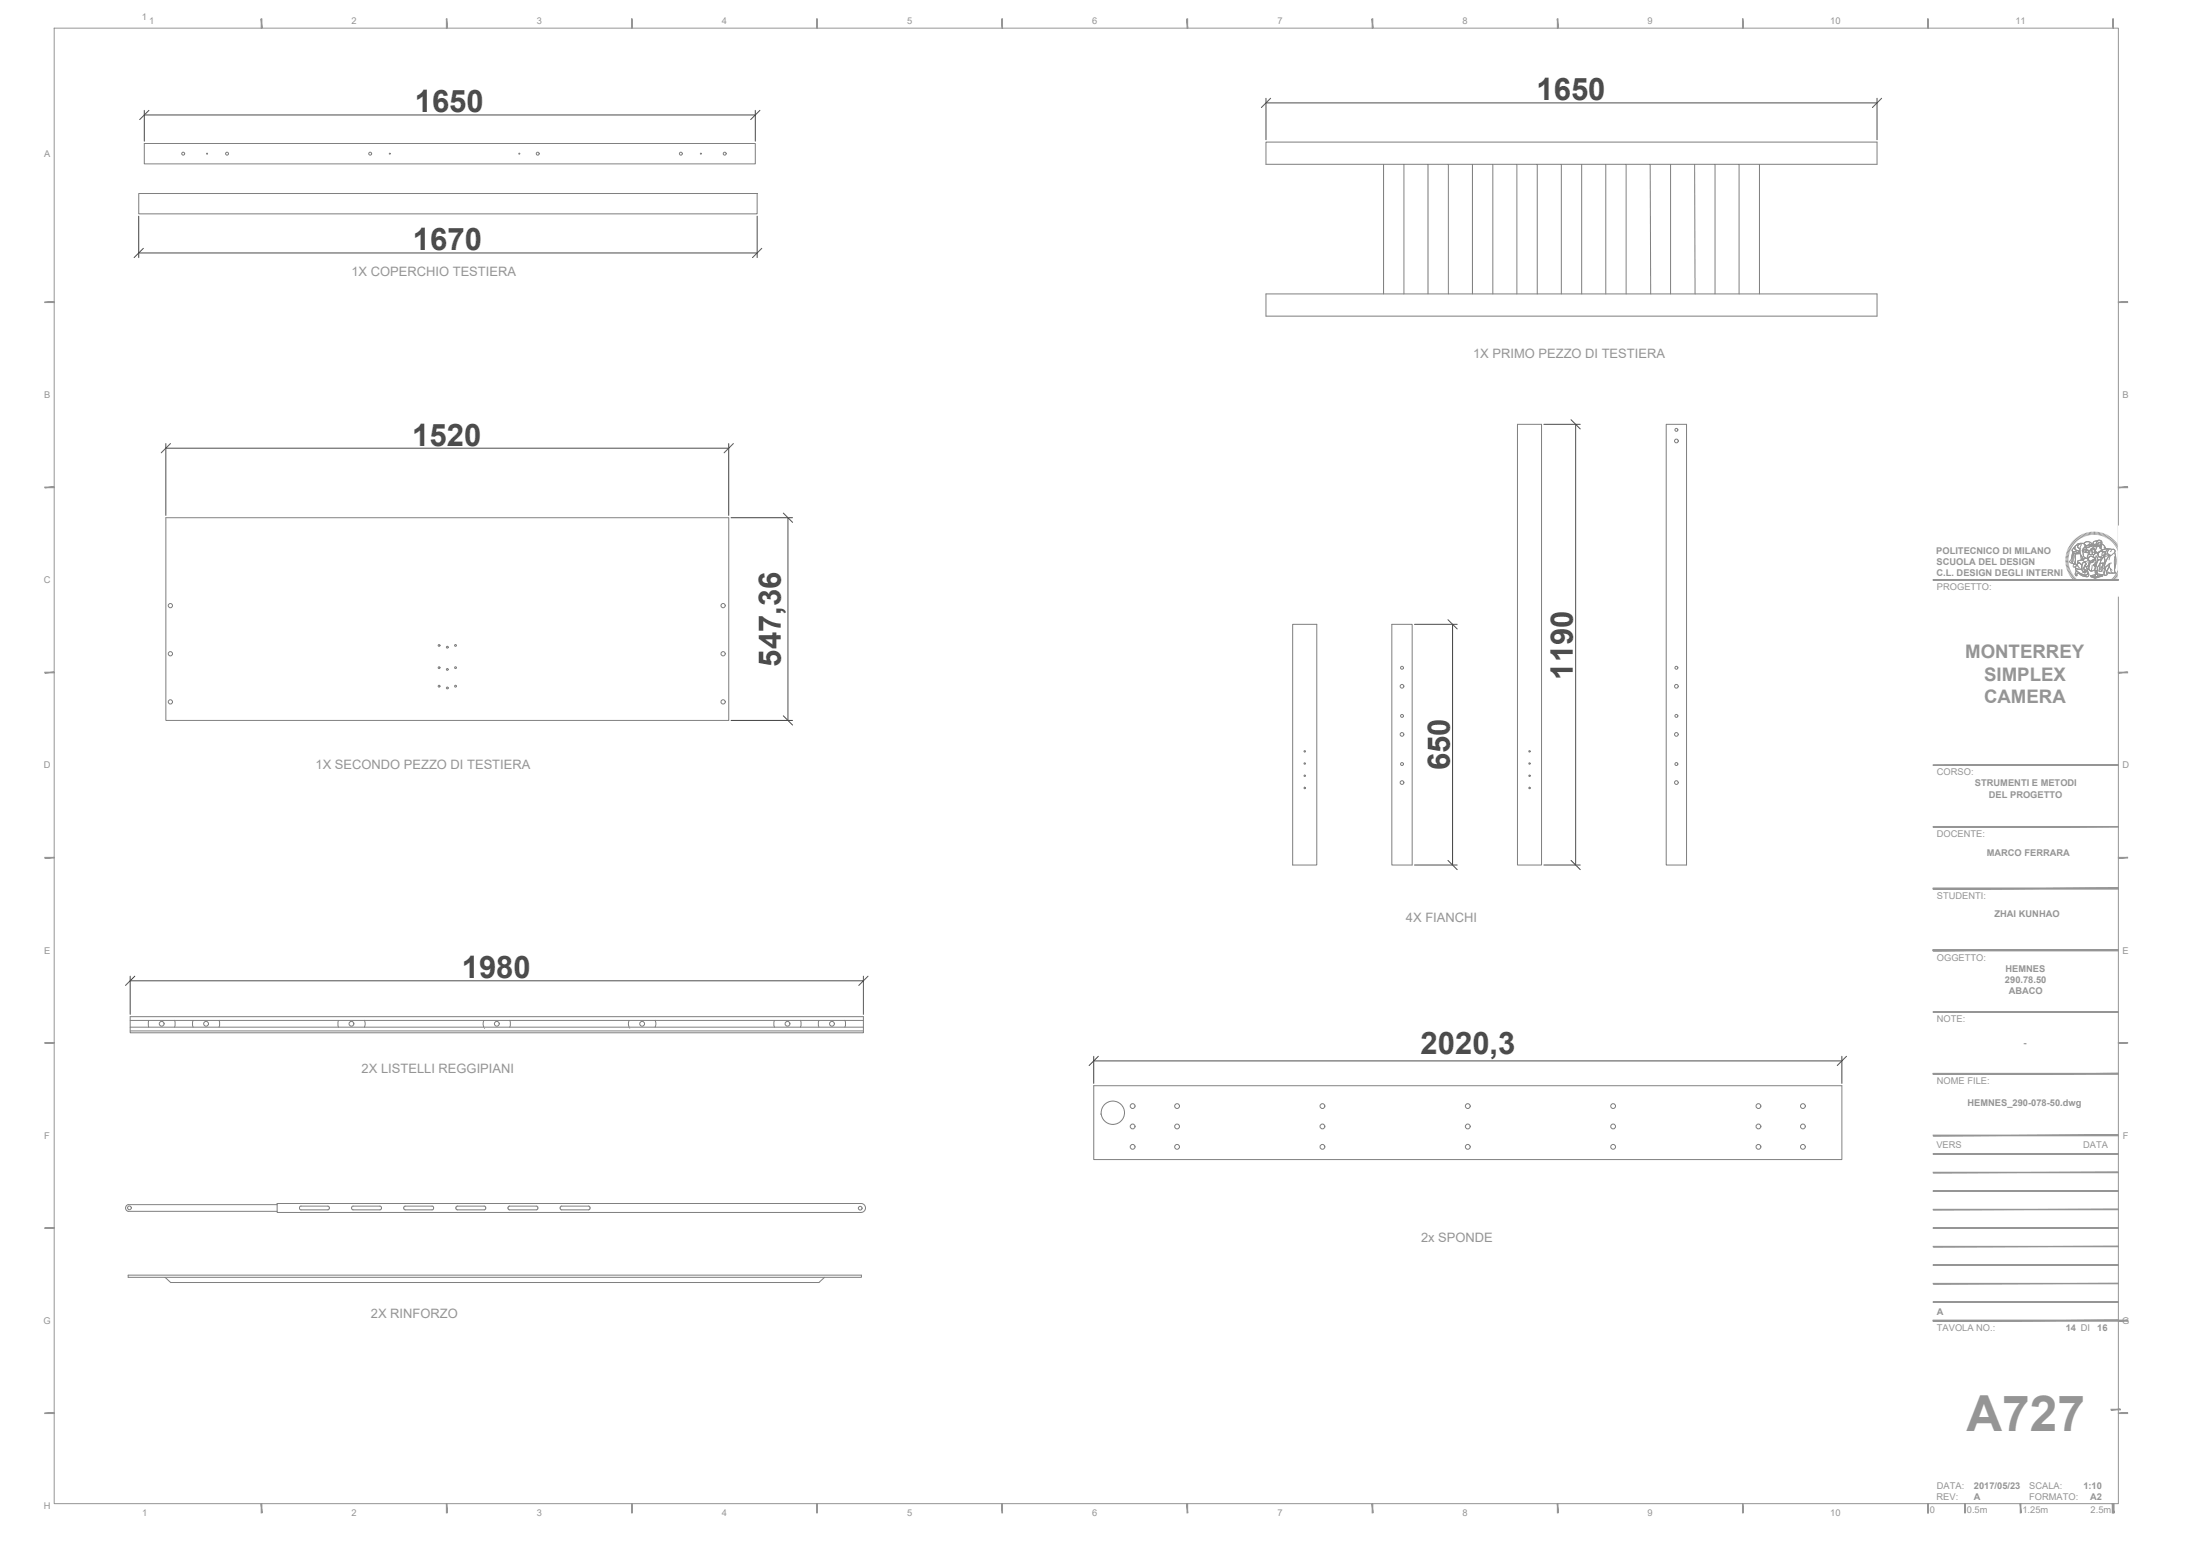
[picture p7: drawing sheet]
<svg xmlns="http://www.w3.org/2000/svg" width="594mm" height="420mm" viewBox="0 0 594 420" stroke-linecap="round" stroke-linejoin="round" font-family="sans-serif">
<!-- layer: A-ELEV-MBE -->
<g fill="none" stroke="#7f7f7f" stroke-width=".27">
<path d="M39 38.7h165v5.6h-165zM37.5 52.3h167v5.4h-167zM373.6 44.4h5.5v35M379.1 44.4h6.5v35M385.6 44.4h5.5v35M391.1 44.4h6.5v35M397.6 44.4h5.5v35M403.1 44.4h6.5v35M409.6 44.4h5.5v35M415.1 44.4h6.5v35M421.6 44.4h5.5v35M427.1 44.4h6.5v35"/>
<path d="M433.6 44.4h5.5v35M439.1 44.4h6.5l.1 35M445.6 44.4h5.5v35M451.1 44.4h6.5l.1 35M457.6 44.4h5.5v35M463.1 44.4h6.5v35M469.6 44.4h5.5v35M475.1 44.4h31.8v-6h-165v6h31.7v35M341.9 79.4h165v6h-165zM409.8 114.6h6.5v119h-6.5zM449.9 114.6h5.5v119h-5.5zM44.8 139.8h152v54.7h-152z"/>
<path d="M349.1 168.6h6.5v65h-6.5zM375.8 168.6h5.5v65h-5.5zM35.1 278.4h198M35.2 274.5h197.9v4.4h-197.9zM35.2 275.5h197.9M35.2 277.4h197.9M40.2 275.5v1.9M47.2 275.5l.1 .8-.1 1.1M52.2 275.5l-.2 .8 .2 1.1M59.2 275.5l.1 .8-.1 1.1M91.4 275.5l-.2 .8 .2 1.1M98.4 275.5l.2 .8-.2 1.1"/>
<path d="M130.7 275.5l-.2 .8 .2 1.1M130.8 277.7h.1M137.7 275.5l.1 .8-.1 1.1M169.9 275.5l-.2 .8 .2 1.1M170.1 277.6h.1M176.8 277.5h.1M176.9 275.5l.2 .8-.2 1.1M209.1 275.5l-.1 .8 .1 1.1M216.2 275.5l.1 .8-.1 1.1M221.1 275.5l-.1 .8 .1 1.1M228.2 275.5l.1 .8-.1 1.1M295.3 293.2h202.1v19.9h-202.1z"/>
<path d="M297.3 300.8v.1M74.8 325.3h-40.2a.94 .94 0 0 0-.7 .9 .94 .94 0 0 0 .7 .9h40.2M81.1 325.7h7.4l.4 .2v.4l-.4 .4h-7.2l-.4-.4zM95.4 325.7h7.2l.4 .4-.1 .4-.3 .2h-7.2M95.4 325.7l-.4 .4v.4l.4 .2M109.2 325.7h7.5l.3 .2 .1 .4-.4 .4h-7.3l-.4-.4zM123.3 325.7h7.5l.3 .2 .1 .4-.4 .4h-7.3l-.4-.4zM137.4 325.7h7.4l.4 .2v.4l-.4 .4h-7.2l-.4-.4zM151.5 325.7h7.4l.4 .2v.4l-.4 .4h-7.2l-.4-.4zM232.6 327.4a1.21 1.21 0 0 0 1.1-1.2 1.21 1.21 0 0 0-1.1-1.2h-157.8v2.4h157.8M34.6 344.3h198v.6h-198zM44.6 344.9l1.5 1.4h175l1.5-1.4"/>
<circle cx="49.5" cy="41.5" r=".4"/>
<circle cx="55.9" cy="41.5" r=".13"/>
<circle cx="61.3" cy="41.5" r=".4"/>
<circle cx="100" cy="41.5" r=".4"/>
<circle cx="105.3" cy="41.5" r=".13"/>
<circle cx="140.2" cy="41.5" r=".13"/>
<circle cx="145.2" cy="41.5" r=".4"/>
<circle cx="183.9" cy="41.5" r=".4"/>
<circle cx="189.3" cy="41.5" r=".13"/>
<circle cx="195.7" cy="41.5" r=".4"/>
<circle cx="452.7" cy="116.1" r=".4"/>
<circle cx="452.7" cy="119.1" r=".5"/>
<circle cx="118.6" cy="174.3" r=".25"/>
<circle cx="120.8" cy="174.8" r=".25"/>
<circle cx="123" cy="174.3" r=".25"/>
<circle cx="118.6" cy="180.3" r=".25"/>
<circle cx="118.6" cy="185.3" r=".25"/>
<circle cx="120.8" cy="180.8" r=".25"/>
<circle cx="120.8" cy="185.8" r=".25"/>
<circle cx="123" cy="180.3" r=".25"/>
<circle cx="123" cy="185.3" r=".25"/>
<circle cx="378.6" cy="193.3" r=".4"/>
<circle cx="378.6" cy="180.3" r=".4"/>
<circle cx="378.6" cy="198.3" r=".5"/>
<circle cx="378.6" cy="185.3" r=".5"/>
<circle cx="452.7" cy="180.3" r=".4"/>
<circle cx="452.7" cy="193.3" r=".4"/>
<circle cx="452.7" cy="198.3" r=".5"/>
<circle cx="452.7" cy="185.3" r=".5"/>
<circle cx="352.3" cy="202.9" r=".2"/>
<circle cx="352.3" cy="212.8" r=".2"/>
<circle cx="352.3" cy="209.5" r=".2"/>
<circle cx="352.3" cy="206.2" r=".2"/>
<circle cx="378.6" cy="206.3" r=".4"/>
<circle cx="378.6" cy="211.3" r=".5"/>
<circle cx="413" cy="206.2" r=".2"/>
<circle cx="413" cy="212.8" r=".2"/>
<circle cx="413" cy="202.9" r=".2"/>
<circle cx="413" cy="209.5" r=".2"/>
<circle cx="452.7" cy="206.3" r=".4"/>
<circle cx="452.7" cy="211.3" r=".5"/>
<circle cx="43.7" cy="276.4" r=".65"/>
<circle cx="55.6" cy="276.4" r=".65"/>
<circle cx="94.9" cy="276.4" r=".65"/>
<circle cx="134.2" cy="276.4" r=".65"/>
<circle cx="173.4" cy="276.4" r=".65"/>
<circle cx="212.7" cy="276.4" r=".65"/>
<circle cx="224.7" cy="276.4" r=".65"/>
<circle cx="305.8" cy="298.7" r=".65"/>
<circle cx="317.9" cy="298.7" r=".65"/>
<circle cx="357.1" cy="298.7" r=".65"/>
<circle cx="396.3" cy="298.7" r=".65"/>
<circle cx="435.6" cy="298.7" r=".65"/>
<circle cx="474.8" cy="298.7" r=".65"/>
<circle cx="486.8" cy="298.7" r=".65"/>
<circle cx="300.5" cy="300.5" r="3.1"/>
<circle cx="305.8" cy="309.7" r=".65"/>
<circle cx="305.8" cy="304.2" r=".65"/>
<circle cx="317.9" cy="309.7" r=".65"/>
<circle cx="317.9" cy="304.2" r=".65"/>
<circle cx="357.1" cy="309.7" r=".65"/>
<circle cx="357.1" cy="304.2" r=".65"/>
<circle cx="396.3" cy="309.7" r=".65"/>
<circle cx="396.3" cy="304.2" r=".65"/>
<circle cx="435.6" cy="304.2" r=".65"/>
<circle cx="435.6" cy="309.7" r=".65"/>
<circle cx="474.8" cy="309.7" r=".65"/>
<circle cx="474.8" cy="304.2" r=".65"/>
<circle cx="486.8" cy="309.7" r=".65"/>
<circle cx="486.8" cy="304.2" r=".65"/>
<circle cx="34.9" cy="326.2" r=".5"/>
<circle cx="232.3" cy="326.2" r=".5"/>
</g>
<!-- layer: A-SECT-MCUT -->
<g fill="none" stroke="#7f7f7f" stroke-width=".27">
<circle cx="46" cy="163.5" r=".58"/>
<circle cx="46" cy="176.5" r=".58"/>
<circle cx="195.3" cy="163.5" r=".58"/>
<circle cx="195.3" cy="176.5" r=".58"/>
<circle cx="46" cy="189.5" r=".58"/>
<circle cx="195.3" cy="189.5" r=".58"/>
</g>
<!-- layer: A-SECT-MCUT1 -->
<path d="M352.3 212.6v.2M413 212.6v.2" fill="none" stroke="#000" stroke-width=".27"/>
<!-- layer: A-ANNO-DIMS -->
<g fill="none" stroke="#4c4c4c" stroke-width=".27">
<path d="M39 29.8v8.3M39 31h165M204 29.8v8.3M341.9 26.5v11.2M341.9 27.8h165M506.9 26.5v11.2M37.5 58.4v11.2M204.5 58.4v11.2M37.5 68.3h167M44.8 119.8v19.4M196.8 119.8v19.4M416.9 114.6h9.8"/>
<path d="M425.5 114.6v119M44.8 121h152M197.4 139.8h16.6M212.8 139.8v54.7M382 168.6h11.5M392.2 168.6v65M197.4 194.5h16.6M382 233.6h11.5M416.9 233.6h9.8M35.2 263.6v10.3M35.2 264.8h197.9M233.1 263.6v10.3"/>
<path d="M295.3 285.2v7.3M295.3 286.5h202.1M497.4 285.2v7.3"/>
</g>
<!-- layer: 0 -->
<g fill="none" stroke="#4c4c4c" stroke-width=".27">
<path d="M40.2 29.8l-2.5 2.5M205.2 29.8l-2.5 2.5M343.1 26.5l-2.5 2.5M508.1 26.5l-2.5 2.5M38.7 67.1l-2.5 2.5M205.7 67.1l-2.5 2.5M46 119.8l-2.5 2.5M198 119.8l-2.5 2.5M424.2 113.3l2.5 2.5M211.5 138.5l2.5 2.5M391 167.3l2.5 2.5M211.5 193.3l2.5 2.5"/>
<path d="M391 232.3l2.5 2.5M424.2 232.3l2.5 2.5M36.4 263.6l-2.5 2.5M234.4 263.6l-2.5 2.5M296.6 285.2l-2.5 2.5M498.6 285.2l-2.5 2.5"/>
</g>
<!-- layer: G-ANNO-TTLB -->
<g fill="#959595" stroke="#959595" stroke-width=".27">
<path d="M570 380.7h2.5v-.2zM570 380.5h2.5l-2.5 .2z"/>
<path d="M420.5 5.1l.2 2.5v-2.5zM420.5 5.1l.2 2.5h-.2z"/>
<path d="M370.5 5.1l.2 2.5v-2.5zM370.5 5.1l.2 2.5h-.2z"/>
<path d="M470.5 5.1l.2 2.5v-2.5zM470.5 5.1l.2 2.5h-.2z"/>
<path d="M520.5 5.1l.2 2.5v-2.5zM520.5 5.1l.2 2.5h-.2z"/>
<path d="M570.5 5.1l.2 2.5v-2.5zM570.5 5.1l.2 2.5h-.2z"/>
<path d="M12.1 281.7h2.5v-.2zM12.1 281.5h2.5l-2.5 .2z"/>
<path d="M12.1 231.7h2.5v-.2zM12.1 231.5h2.5l-2.5 .2z"/>
<path d="M12.1 181.7h2.5v-.2zM12.1 181.5h2.5l-2.5 .2z"/>
<path d="M12.1 131.7h2.5v-.2zM12.1 131.5h2.5l-2.5 .2z"/>
<path d="M12.1 81.7h2.5v-.2zM12.1 81.5h2.5l-2.5 .2z"/>
<path d="M12.1 381.7h2.5v-.2zM12.1 381.5h2.5l-2.5 .2z"/>
<path d="M12.1 331.7h2.5v-.2zM12.1 331.5h2.5l-2.5 .2z"/>
<path d="M320.5 5.1l.2 2.5v-2.5zM320.5 5.1l.2 2.5h-.2z"/>
<path d="M270.5 5.1l.2 2.5v-2.5zM270.5 5.1l.2 2.5h-.2z"/>
<path d="M220.5 5.1l.2 2.5v-2.5zM220.5 5.1l.2 2.5h-.2z"/>
<path d="M170.5 5.1l.2 2.5v-2.5zM170.5 5.1l.2 2.5h-.2z"/>
<path d="M120.5 5.1l.2 2.5v-2.5zM120.5 5.1l.2 2.5h-.2z"/>
<path d="M70.5 5.1l.2 2.5v-2.5zM70.5 5.1l.2 2.5h-.2z"/>
<path d="M572 281.7h2.5v-.2zM572 281.5h2.5l-2.5 .2z"/>
<path d="M572 231.7h2.5v-.2zM572 231.5h2.5l-2.5 .2z"/>
<path d="M572 181.7h2.5v-.2zM572 181.5h2.5l-2.5 .2z"/>
<path d="M572 131.7h2.5v-.2zM572 131.5h2.5l-2.5 .2z"/>
<path d="M572 81.7h2.5v-.2zM572 81.5h2.5l-2.5 .2z"/>
<path d="M572 381.7h2.5v-.2zM572 381.5h2.5l-2.5 .2z"/>
<path d="M420.5 406l.2 2.5v-2.5zM420.5 406l.2 2.5h-.2z"/>
<path d="M370.5 406l.2 2.5v-2.5zM370.5 406l.2 2.5h-.2z"/>
<path d="M470.5 406l.2 2.5v-2.5zM470.5 406l.2 2.5h-.2z"/>
<path d="M520.5 406l.2 2.5v-2.5zM520.5 406l.2 2.5h-.2z"/>
<path d="M570.5 406l.2 2.5v-2.5zM570.5 406l.2 2.5h-.2z"/>
<path d="M320.5 406l.2 2.5v-2.5zM320.5 406l.2 2.5h-.2z"/>
<path d="M270.5 406l.2 2.5v-2.5zM270.5 406l.2 2.5h-.2z"/>
<path d="M220.5 406l.2 2.5v-2.5zM220.5 406l.2 2.5h-.2z"/>
<path d="M170.5 406l.2 2.5v-2.5zM170.5 406l.2 2.5h-.2z"/>
<path d="M120.5 406l.2 2.5v-2.5zM120.5 406l.2 2.5h-.2z"/>
<path d="M70.5 406l.2 2.5v-2.5zM70.5 406l.2 2.5h-.2z"/>
<path d="M520.5 406v2.5h.2zM520.5 406h.2v2.5z"/>
<path d="M530.5 406l.2 2.5v-2.5zM530.5 406l.2 2.5h-.2z"/>
<path d="M545.5 406l.2 2.5v-2.5zM545.5 406l.2 2.5h-.2z"/>
<path d="M570.4 406l.5 2.5v-2.5zM570.4 406l.5 2.5h-.5z"/>
<path d="M572 356.7h2.5v-.2zM572 356.5h2.5l-2.5 .2z"/>
<path d="M522 356.5v.2l50-.2zM522 356.7l50-.2v.2z"/>
<path d="M522 356.5v.2l50-.2zM522 356.7l50-.2v.2z"/>
<path d="M522 351.5h50zM522 351.7l50-.2z"/>
<path d="M522 346.5h50zM522 346.7l50-.2z"/>
<path d="M522 341.5h50zM522 341.7l50-.2z"/>
<path d="M522 336.5h50zM522 336.7l50-.2z"/>
<path d="M522 331.5h50zM522 331.7l50-.2z"/>
<path d="M522 326.5h50zM522 326.7l50-.2z"/>
<path d="M522 321.5h50zM522 321.7l50-.2z"/>
<path d="M522 316.5h50zM522 316.7l50-.2z"/>
<path d="M522 223.4h50v-.2zM522 223.2h50l-50 .2z"/>
<path d="M522 240h50v-.2zM522 239.8h50l-50 .2z"/>
<path d="M522 239.8v.2l50-.2zM522 240l50-.2v.2z"/>
<path d="M522 256.5v.2l50-.2zM522 256.7l50-.2v.2z"/>
<path d="M522 156.7h50v-.2zM522 156.5h50l-50 .2z"/>
<path d="M522 256.5v.2l50-.2zM522 256.7l50-.2v.2z"/>
<path d="M522 273.2v.2l50-.2zM522 273.4l50-.2v.2z"/>
<path d="M522 256.5v.2l50-.2zM522 256.7l50-.2v.2z"/>
<path d="M522 256.5v.2l50-.2zM522 256.7l50-.2v.2z"/>
<path d="M522 206.7h50v-.2zM522 206.5h50l-50 .2z"/>
<path d="M522 289.8v.2l50-.2zM522 290l50-.2v.2z"/>
<path d="M522 289.8v.2l50-.2zM522 290l50-.2v.2z"/>
<path d="M522 311.5h50zM522 311.7l50-.2z"/>
<path d="M522 306.5v.2l50-.2zM522 306.7l50-.2v.2z"/>
<path d="M572 356.7h2.5v-.2zM572 356.5h2.5l-2.5 .2z"/>
</g>
<path d="M14.6 7.6h557.4v398.4h-557.4z" fill="none" stroke="#959595" stroke-width=".27"/>
<!-- layer: G-ANNO-LOGO -->
<g fill="none" stroke="#959595" stroke-width=".27">
<path d="M557.8 151.3h.7M557.8 150.9l.7 .1M557.8 150.6h.7M557.9 150.2l.7 .1M557.9 149.9l.7 .1M558 149.5l.7 .2M558.1 149.2l.7 .2M558.2 148.8l.6 .2M558.3 148.5l.7 .2M558.5 148.2l.6 .2M558.5 151.6h-.7M558.5 151.9l-.7 .1"/>
<path d="M558.5 152.3h-.6M558.6 152.6l-.7 .1M558.6 147.8l.6 .3M558.7 152.9l-.7 .1M558.7 153.2l-.6 .2M558.8 147.5l.6 .4M558.8 153.5l-.6 .2M558.9 153.8l-.6 .3M559 147.2l.6 .4M559.1 154.1l-.6 .3M559.2 146.9l.5 .4M559.2 154.4l-.6 .3"/>
<path d="M559.4 154.7l-.6 .3M559.4 146.6l.5 .4M559.5 155l-.5 .3M559.6 146.3l.5 .5M559.7 148.9l.7 .1a.72 .72 0 0 0 1.2-.1v.2a.32 .32 0 0 1 0 .4 .32 .32 0 0 1-.4 0l-1.4-.1zM559.7 148.9l.1 .5M559.7 155.3l-.6 .3M559.9 146.1l.5 .5M559.9 149.4l-.3 .6-.1 1.2-.4 .8 .4 .1M559.9 155.5l-.5 .4M560 147.9l.3-.2v.5l.2 .3 1 .4a.75 .75 0 0 1-1.1 .1h-.5a.54 .54 0 0 1-.4-.5 .54 .54 0 0 1 .4-.5zM560.1 149.5h.5l-.2 .6v2.1l-.3 .1-.6-.2z"/>
<path d="M560.1 145.8l.5 .5M560.1 155.8l-.5 .4M560.1 149.5a1.93 1.93 0 0 0-.3 1.8l-.1 .5a.27 .27 0 0 0-.2 .3 .27 .27 0 0 0 .4 .2h.4M560.3 147.7l-.6 .5a.43 .43 0 0 0-.1 .6 .43 .43 0 0 0 .4 .2h.4a.72 .72 0 0 0 1.2-.2M560.3 156l-.5 .5M560.4 145.6l.4 .5M560.4 153a.74 .74 0 0 0 .8 .7l1-.1M560.5 147.4l.5-.5 1.4-.2a.97 .97 0 0 0-1.3 1l.6 .4-.1 .7-1.2-.4-.1-.3zM560.5 153.4l.1 .6 .7 .6 2 .9M560.5 153.4a1.62 1.62 0 0 0 1.7 .2l.1 .4 .3 .3-.1 .2 .3-.2 .2 .4-.1-.5 .3 .4-.2-.5 .4 .2-.8-.8 .3-.6 .4 .1 .5 1.7a.75 .75 0 0 1-1 .6l-1.7-.9-.5-.5zM560.5 156.3l-.4 .4M560.6 149.5h.6a.7 .7 0 0 1 .9 .7l.2 .9-.6 .2a.51 .51 0 0 0-.7 .5l.2 .3-.1 .1a.39 .39 0 0 1-.4 .2 .39 .39 0 0 1-.3-.3v-2.1z"/>
<path d="M560.6 149.5l-.3 .6 .1 2.2M560.6 145.4l.5 .5M560.7 154.1l.7 .6 1.3 .5a.76 .76 0 0 0 1.1-.5l.2 .7a.84 .84 0 0 1-1.2 .2l-1.1-.5a.5 .5 0 0 0-.5-.3 .5 .5 0 0 0-.5 .4l.2 .1-.3 .2-.2-.5zM560.7 154.1l-.3 .9 .2 .5 .2-.1 .1-.1-.2-.2 .5-.3 1.2 .7 .6 .2a.63 .63 0 0 0 .9-.1 .63 .63 0 0 0-.1-.9M560.8 156.5l-.5 .5M560.9 152.5l-.3-.2a.44 .44 0 0 0-.7 .2 .44 .44 0 0 0 .3 .6l.8-.3 .5 .5M560.9 145.1l.4 .6M561 156.7l-.4 .5M561.1 152.2l.4-.3a1.22 1.22 0 0 1 .6 1.7 1.56 1.56 0 0 1-1.6-.2l-.2-.4 .7-.2-.1-.2zM561.1 151.5l1.2-.4 .3 .1 .2-.4 .5-.1 .6 .3 .4 .9a1.08 1.08 0 0 1-1.3 1l.1-.4a.33 .33 0 0 0 .3-.4 .33 .33 0 0 0-.5-.2h-.3l-.4 .7-.7-.7a.28 .28 0 0 1-.5 0 .28 .28 0 0 1 .1-.4zM561.2 144.9l.4 .6M561.3 156.9l-.4 .5"/>
<path d="M561.3 147.1l1.1-.4a.72 .72 0 0 1 .7 .7 .72 .72 0 0 1-.6 .8l-.2 .5 .2 .5a1.13 1.13 0 0 0 .5 1.4l.3 .1-.5 .1-.2 .4-.3-.1v-.5l-.6-1.1-.1-1.4a.57 .57 0 0 1-.5-.4 .57 .57 0 0 1 .2-.6zM561.4 151.8l.8 .8M561.5 151.9a.57 .57 0 0 0-.5 .9M561.5 144.7l.4 .6M561.5 157.1l-.3 .5M561.7 149.5h-1.6a.66 .66 0 0 0-.6 .2 .66 .66 0 0 0-.1 .7l-.1 .5-.5 .8 .3 .2M561.8 144.6l.3 .6M561.8 157.3l-.3 .5M561.8 149.8l.3 1.4M562.1 147.1l-.4 .8v1.5l.5 .9 .2 .9h.2l.2-.4 .5-.1-.2-.1a.98 .98 0 0 1-.6-1.3v-.1a1.42 1.42 0 0 1 .5-1.6 .81 .81 0 0 0-.9-.9l-1.1 .2-.7 .7v.6l.2 .3 1 .4M562.1 157.4l-.3 .6M562.1 144.4l.3 .6"/>
<path d="M562.2 151.1l-.5 .2a.5 .5 0 0 0-.5 .1 .5 .5 0 0 0-.1 .5l.1 .2M562.3 146.7a.97 .97 0 0 0-1.2 1l.5 .4M562.4 157.6l-.3 .6M562.5 144.3l.2 .6M562.6 151.9l.1-.1a.44 .44 0 0 1 .5 .1 .44 .44 0 0 1 0 .6l-.6 1.1 .8 .7-.4-.2 .2 .5-.3-.4 .1 .5-.2-.4-.3 .3-.1-.5a2.19 2.19 0 0 1 .2-2.2zM562.6 151.9v-.1a.44 .44 0 0 1 .6 .1 .44 .44 0 0 1 0 .6l-.6 1.1 .8 .7-.4-.2 .2 .5-.3-.4 .1 .5-.2-.4-.3 .3-.1-.5a2.11 2.11 0 0 1 .2-2.2zM562.6 148.6l.7-.3 .3 .2a.33 .33 0 0 0-.3 .3 .33 .33 0 0 0 .1 .4l-.6-.2zM562.6 148.1l.9-.4-.1 .5-1.1 .5zM562.6 148.6l.2 .4 .6 .2M562.7 157.7l-.3 .6M562.7 146.8l.8-.5h.6l.6 .4a.26 .26 0 0 1 0 .4 .26 .26 0 0 1-.4-.1l-.1-.1-.6 .4-.6-.1M562.8 144.1l.2 .7"/>
<path d="M562.9 146.5l1.1-.2 .8 .5-.1 .3-.5-.2-.5 .4-.5-.1a.37 .37 0 0 1-.4-.2 .37 .37 0 0 1 0-.4zM563 157.8l-.3 .7M563 147.1l.7 .2 .5-.4 .3 .2-.2 .6-.4 .2-.4-.2-.6 .1zM563.1 144l.2 .6M563.3 150.7l.6 .3 .4 .6v.7l-.4 .4M563.3 157.9l-.2 .7M563.3 153l.5 1.6-.3 .6-.7 .1M563.3 148.6h.9l-.3 .2v.2a.28 .28 0 0 1-.2 .3 .28 .28 0 0 1-.3-.1l-.1-.2zM563.4 148.3l.2 .2M563.5 148l-.1 .2-1.1 .5M563.5 151.6l-.8 .2M563.5 143.9l.2 .7"/>
<path d="M563.5 147.7l-.3 .5M563.6 158l-.2 .7M563.6 151.3l.8 .4M563.7 148.6a.34 .34 0 0 0-.4 .3 .34 .34 0 0 0 .4 .4 .34 .34 0 0 0 .3-.5l.2-.2-.6 .1M563.8 151.7a.7 .7 0 0 1 .1 1 .7 .7 0 0 1-.9 .2M563.8 150.9v-.2l.6-.5 .6 .1 .4 .2 .1 .3a.25 .25 0 0 1 .1 .3 .25 .25 0 0 1-.4 0l-.9 .5 .6 .3 .4-.2 .1-.5a.39 .39 0 0 0 .3-.4 .39 .39 0 0 0-.3-.3l-1-.3-.6 .7h-.1v-.5l.4-.9 .3 .2h1l.6-.3-.1-.4 .7 .2 .1 1-.3 .5 .2 .6-.4 .5-.4 .2-.2 .6h-.3l.3 .2 .2-.1v.4l.2-.2-.3 1.1h-.2a.81 .81 0 0 1-1.3-.1l-.4-.4 .4-.5 .2-1.1M563.8 150.7l.6-.5 .6 .1 .5 .4a.32 .32 0 0 1 .2 .4 .32 .32 0 0 1-.5 .1l-1 .5zM563.8 143.8l.2 .7M563.8 153.5l.8 .7M563.9 158.1l-.1 .7M564 147.6l.1 .1M564.1 147.2l.2 .1"/>
<path d="M564.1 149.5l-.4 .6v.7M564.2 152.9v1M564.2 143.8l.1 .6M564.2 147.3h.1M564.2 158.2l-.1 .6M564.2 151.6l1.2-.4-.1 .5-.5 .2-.5-.1zM564.3 152.4l-.3 .9-.4 .4M564.5 147.4h1a.31 .31 0 0 1-.2 .4 .31 .31 0 0 1-.4-.2zM564.5 143.7l.1 .7M564.5 147.1l-.2 .5-.3 .3-.5-.2-.5 .1M564.6 158.2l-.1 .7M564.6 155.5l2-.5 1.2 .2-2.1 .6z"/>
<path d="M564.6 155.5l1.1 .3v.3l-1.1-.3zM564.7 148.2l.6-.1 .3 .1 .4 .9-.2 .4-.2-.2 .1-.3-.1-.5-.5-.4-.3 .4 .2 1.2h-.6l-.3-.2zM564.9 148.2h.4l.3 .3 .1 .9-.2 .3h-.5zM564.9 143.7v.6M564.9 158.3l-.1 .6M564.9 147.3a.39 .39 0 0 1 .6-.3 .39 .39 0 0 1 .1 .6h-.1M565 151.7v.1M565 152.6l-.4 1.6 1.1-.2M565 147a.41 .41 0 0 1 .6 0 .41 .41 0 0 1-.1 .6l-.2-.3a.22 .22 0 0 1-.3 0 .22 .22 0 0 1 0-.3zM565 151.4l.2 .1M565.1 151.6l.1 .1M565.1 151.4v.1"/>
<path d="M565.2 148.5h.1M565.2 148.4l-.2 .1M565.2 158.3v.7M565.2 143.7l.1 .6M565.3 147.4l-.3-.1-.5 .2 .7 .3 .3-.2-.2-.4 .1 .3M565.3 152.5l.3 .1 .2-.6 .4-.2-.4 1.3v-.4l-.3 .1zM565.3 149.8v.6M565.4 151.2l-.1 .5-.4 .2-.5-.3M565.4 148.3l.3 .3-.2 .1M565.5 158.3v.7M565.6 148.4l-.3-.2h-.4l-.1 .3 .2 .7a.43 .43 0 0 1-.4 .6 .43 .43 0 0 1-.4-.5l.3-.9 .7-.4 .6 .5 .2 .9-.3 .1-.1-.3M565.6 143.6v.7"/>
<path d="M565.7 148.8h-.2M565.7 148.6a.41 .41 0 0 1-.1 .6 .41 .41 0 0 1-.6-.1M565.7 149.5l-.2 .2h-.5M565.7 155.8l2.1-.6v.3l-2.1 .6zM565.7 155.8v.3M565.8 147.5l.2-.1 .1 .5-.3 .7M565.8 152h.1M565.8 152.6v.5l.2-.2M565.9 158.3v.7M565.9 147l.1 .5M565.9 149l-.1-.4 .3-.7-.4-.7a.53 .53 0 0 1-.5-.7l.6-.4a.25 .25 0 0 1 .4 0 .25 .25 0 0 1 0 .4v1.2l.2-.6a.4 .4 0 0 0 .3 .4 .4 .4 0 0 0 .4-.2v.6v.2l.2-.3v.4a.34 .34 0 0 1 .2 .3 .34 .34 0 0 1-.2 .3l-.7 .4M566 143.7l-.1 .6"/>
<path d="M566 152.4l-.1 .2-.1-.2M566 150l-.1 1.4M566 149.3l.5 .2M566.1 154.1l.2-.1 .1 1.1-.3-.6-.3 .7zM566.1 151.2l-.3 .3v.5M566.2 158.2l.1 .7M566.2 151.8l-.4 .2-.2 .6h-.3l.3 .2 .2-.1M566.3 150.1l-.5 .9M566.3 143.7l-.1 .7M566.3 146.1l.7-.2 .4 .1 .2 .4-.1 .8-.4 .9v-.8l.3-.4-.2-.6-.6 .3-.2 1-.2 .1-.1-.9zM566.3 146.1l-.8 .1-.3 .6M566.3 146.1h.1"/>
<path d="M566.4 146l.6-.1 .4 .1 .2 .4-.1 .8-.4 .9v-.8l.3-.4-.2-.5-.6 .2-.2 1-.2 .1-.1-.9zM566.4 147.1a.39 .39 0 0 0 .3 .4 .39 .39 0 0 0 .4-.2M566.5 158.2l.1 .7M566.6 149.2l.7-.4 .7 .2a.47 .47 0 0 1 .5 .1 .47 .47 0 0 1 .1 .4l-.8 1.1-.6 .1-.6-.7zM566.6 146.8l.2 .1M566.6 151.2l.8-.1-.4 1.2-.7 1 .1 .7-.3 .1-.2 .6-.2-1zM566.6 151.2l-.9 2.7 .2 .8 .4-.7 .2 1.4-.4-.9-.4 1.1 .2-.9M566.6 146.6l.6-.2 .2 .5-.3 .4a.46 .46 0 0 1-.6-.1 .46 .46 0 0 1 .1-.6zM566.7 150.2l-.3 .5 .1 .5 1-.2 .4-.5M566.7 143.7l-.1 .7M566.7 147.3h.1M566.7 146.9h.1"/>
<path d="M566.7 147.2h.1M566.8 158.2l.2 .6M567 143.8l-.1 .7M567 147l.2 .1M567.1 147.1h.1M567.1 152.2l.8-.1-.6 1.7a.28 .28 0 0 1 .2 .4 .28 .28 0 0 1-.4 .1l-.3-.2zM567.1 158.1l.2 .6M567.3 147.8l.4 .7M567.3 150.3l.1 .1M567.4 143.9l-.2 .6M567.4 148.7l1-.4 .9-.1-.7 1zM567.4 151.1l-.4 1.2-.7 1v.8"/>
<path d="M567.5 158l.2 .6M567.5 150.3h-.3M567.5 146.9l.7 .5 .5 .8a1.04 1.04 0 0 1-1.3 0zM567.5 146.9l.7 .4 .3 .6M567.5 150.6h.1M567.7 144l-.2 .6M567.8 157.9l.2 .6M567.8 155.2v.3l-2.1 .6-1.1-.3v-.3l1.1 .3 2.1-.6a6.2 6.2 0 0 0-3.2 .3M567.9 152.1l-.6 1.7a.29 .29 0 0 1 .2 .4 .29 .29 0 0 1-.4 .1l-.3-.1 .3-2M568 144.1l-.2 .6M568.1 150.2a.22 .22 0 0 1 .3 0 .22 .22 0 0 1-.1 .3v1.5l-1.2 .2 .3-1.1zM568.1 157.8l.2 .6"/>
<path d="M568.1 149.9l-.1 .4M568.1 149l.4 .1 .1 .3M568.2 147.8l.5 .4M568.3 152l-1.2 .2M568.3 153.4l-.1 .3 .2 .1M568.4 144.2l-.3 .6M568.4 157.7l.3 .6M568.4 150.2l-.1 1.7-.6 1.5 .2 1 .3 .3M568.6 153.2l1.1-1-.2 .8-.7 1.4 .2 .7-.6 .2a.25 .25 0 0 1-.3-.1 .25 .25 0 0 1 .1-.3zM568.6 149.2v-.2a1.03 1.03 0 0 1 1.7-.6l.2-.1a.54 .54 0 0 1 .6 .4 .54 .54 0 0 1-.2 .6l-.5 .4a1.04 1.04 0 0 1-1.7-.3h-.1M568.6 149.4l-1 1.3h-.4l-.5-.5-.1-.7 .4-.5h.6l.2 .1-.2 .9h.3l.4-.5-.2-.5-1-.1-.5 .3-.1 .5M568.7 157.5l.3 .6"/>
<path d="M568.7 150.9v.6M568.7 144.4l-.3 .6M568.9 157.3l.4 .6M569 144.5l-.3 .6M569.1 150.1l-.9 .1M569.1 154.3l.6 .4M569.2 157.2l.4 .5M569.3 144.7l-.3 .6M569.3 148.2l-1.1 .1-.8 .5M569.5 157l.4 .6M569.5 153.1l.8 .9M569.6 150.1a6.7 6.7 0 0 0-1.4 3.4l1.4-1.3 .6-.1"/>
<path d="M569.6 148.2v.1a.91 .91 0 0 0-.5 1 .91 .91 0 0 0 .9 .7M569.6 148.2l.7 .2a.53 .53 0 0 1 .7 .1 .53 .53 0 0 1 0 .7l.3 1.6v1.6a2.16 2.16 0 0 0 0 2.3h-1.9a.36 .36 0 0 1-.5 0 .36 .36 0 0 1-.1-.4l.7-1.3 .2-.8-1.5 1.3v-.5a5.1 5.1 0 0 1 1.5-2.9l.3-.1a.93 .93 0 0 1-.9-.7 .93 .93 0 0 1 .5-1.1zM569.6 144.9l-.3 .6M569.7 152.2l-.2 .8-.7 1.3 .2 .8-.5 .2a.28 .28 0 0 1-.4-.1 .28 .28 0 0 1 .1-.4l.4-1.6M569.8 156.8l.4 .5M569.8 150.1l-.3 1.1M569.9 153.6a1.06 1.06 0 0 0 .7 1.2M569.9 145.1l-.4 .5M570 156.6l.4 .5M570.2 148.7l-.3 .3M570.2 145.3l-.4 .5M570.2 156.4l.5 .5"/>
<path d="M570.5 156.2l.5 .4M570.5 145.5l-.5 .5M570.7 155.9l.5 .5M570.8 145.8l-.5 .5M570.9 155.7l.5 .4M571 150.3v3.3M571 146l-.5 .5M571 149.2l.4 2-.2 1.8a1.51 1.51 0 0 0 .1 1.7h-2.4M571.1 155.4l.6 .4M571.3 146.3l-.6 .4M571.3 155.1l.6 .4M571.5 154.9l.5 .3"/>
<path d="M571.5 146.6l-.6 .4M571.6 154.6l.6 .3M571.7 146.8l-.6 .4M571.8 154.3l.6 .3M571.9 147.1l-.6 .4M571.9 154l.6 .2M572 153.7l.7 .2M572.1 147.5l-.6 .3M572.1 153.4l.7 .2M572.2 153.1l.7 .1M572.2 147.8l-.5 .3M572.3 152.8l.7 .1"/>
<path d="M572.4 152.4l.6 .1M572.4 152.1l.7 .1M572.4 148.1l-.6 .3M572.4 151.8h.7M572.4 151.5h.7M572.6 148.4l-.7 .3M572.7 148.7l-.7 .3M572.8 149.1l-.7 .2M572.9 149.4l-.7 .2M573 149.8l-.7 .1M573 150.1l-.6 .1M573.1 150.5l-.7 .1"/>
<path d="M573.1 150.8l-.7 .1M573.1 151.2h-.7"/>
</g>
<!-- layer: G-ANNO-TTLB -->
<g fill="#fff" stroke="#fff" stroke-width=".27">
<path d="M547 156.6l30.8 4.3-5.8-4.3zM547 156.6l30.8 4.3h-30.8z"/>
<path d="M572 142.1h5.8l-5.8 14.5zM577.8 142.1l-5.8 14.5 5.8 4.3z"/>
</g>
<path d="M547 156.6h25v-14.5h5.8v18.8h-30.8z" fill="none" stroke="#fff" stroke-width=".27"/>
<text font-size="13.4" fill="#959595" x="531" y="386.4">A727</text>
<g font-size="8.4" fill="#4c4c4c">
<text x="414.9" y="27.1">1650</text>
<text x="112" y="30.3">1650</text>
<text x="111.5" y="67.6">1670</text>
<text x="111.3" y="120.3">1520</text>
<text x="210.8" y="180" transform="rotate(-90 210.8 180)">547,36</text>
<text x="424.7" y="183.5" transform="rotate(-90 424.7 183.5)">1190</text>
<text x="391.5" y="208.1" transform="rotate(-90 391.5 208.1)">650</text>
<text x="124.7" y="264.1">1980</text>
<text x="383.6" y="284.5">2020,3</text>
</g>
<g font-size="5" fill="#959595">
<text x="530.7" y="177.8">MONTERREY</text>
<text x="535.8" y="183.9">SIMPLEX</text>
<text x="535.8" y="189.9">CAMERA</text>
</g>
<g font-size="3.5" fill="#959595">
<text x="94.9" y="74.5">1X COPERCHIO TESTIERA</text>
<text x="397.8" y="96.7">1X PRIMO PEZZO DI TESTIERA</text>
<text x="85.2" y="207.7">1X SECONDO PEZZO DI TESTIERA</text>
<text x="379.7" y="249">4X FIANCHI</text>
<text x="97.7" y="289.7">2X LISTELLI REGGIPIANI</text>
<text x="383.7" y="335.4">2x SPONDE</text>
<text x="100.2" y="356">2X RINFORZO</text>
</g>
<g font-size="2.5" fill="#959595">
<text x="38.3" y="5.4">1</text>
<text x="40.3" y="6.4">1</text>
<text x="94.9" y="6.4">2</text>
<text x="144.9" y="6.4">3</text>
<text x="194.9" y="6.4">4</text>
<text x="244.9" y="6.4">5</text>
<text x="294.9" y="6.4">6</text>
<text x="344.9" y="6.4">7</text>
<text x="394.9" y="6.4">8</text>
<text x="444.9" y="6.4">9</text>
<text x="494.2" y="6.4">10</text>
<text x="544.2" y="6.4">11</text>
<text x="11.9" y="42.5">A</text>
<text x="11.9" y="107.5">B</text>
<text x="573.2" y="107.5">B</text>
<text x="522.9" y="149.5">POLITECNICO DI MILANO</text>
<text x="522.9" y="155.6">C.L. DESIGN DEGLI INTERNI</text>
<text x="522.9" y="152.6">SCUOLA DEL DESIGN</text>
<text x="11.8" y="157.5">C</text>
<text x="523" y="159.4">PROGETTO:</text>
<text x="11.8" y="207.5">D</text>
<text x="523" y="209.4">CORSO:</text>
<text x="573.1" y="207.5">D</text>
<text x="533.3" y="212.3">STRUMENTI E METODI</text>
<text x="537.1" y="215.4">DEL PROGETTO</text>
<text x="523" y="226.1">DOCENTE:</text>
<text x="536.5" y="231.2">MARCO FERRARA</text>
<text x="523" y="242.7">STUDENTI:</text>
<text x="538.6" y="247.6">ZHAI KUNHAO</text>
<text x="11.9" y="257.5">E</text>
<text x="573.2" y="257.5">E</text>
<text x="523" y="259.4">OGGETTO:</text>
<text x="541.6" y="262.3">HEMNES</text>
<text x="541.4" y="265.3">290.78.50</text>
<text x="542.4" y="268.4">ABACO</text>
<text x="523" y="276">NOTE:</text>
<text x="546.4" y="282.5">-</text>
<text x="523" y="292.7">NOME FILE:</text>
<text x="531.3" y="298.7">HEMNES_290-078-50.dwg</text>
<text x="11.9" y="307.5">F</text>
<text x="522.9" y="310">VERS</text>
<text x="562.5" y="310">DATA</text>
<text x="573.3" y="307.5">F</text>
<text x="11.7" y="357.5">G</text>
<text x="523" y="359.5">TAVOLA NO.:</text>
<text x="523" y="355">A</text>
<text x="557.8" y="359.5">14 DI</text>
<text x="566.4" y="359.5">16</text>
<text x="573" y="357.5">G</text>
<text x="533" y="402">2017/05/23</text>
<text x="562.6" y="402">1:10</text>
<text x="11.8" y="407.5">H</text>
<text x="522.9" y="405">REV:</text>
<text x="523" y="402.1">DATA:</text>
<text x="533" y="405">A</text>
<text x="548" y="402">SCALA:</text>
<text x="548" y="405">FORMATO:</text>
<text x="564.4" y="405">A2</text>
<text x="38.4" y="409.4">1</text>
<text x="94.9" y="409.4">2</text>
<text x="144.9" y="409.4">3</text>
<text x="194.9" y="409.4">4</text>
<text x="244.9" y="409.4">5</text>
<text x="294.9" y="409.4">6</text>
<text x="344.9" y="409.4">7</text>
<text x="394.9" y="409.4">8</text>
<text x="444.9" y="409.4">9</text>
<text x="494.2" y="409.4">10</text>
<text x="521.1" y="408.5">0</text>
<text x="531.1" y="408.5">0.5m</text>
<text x="546.1" y="408.5">1.25m</text>
<text x="564.5" y="408.5">2.5m</text>
</g>
</svg>
